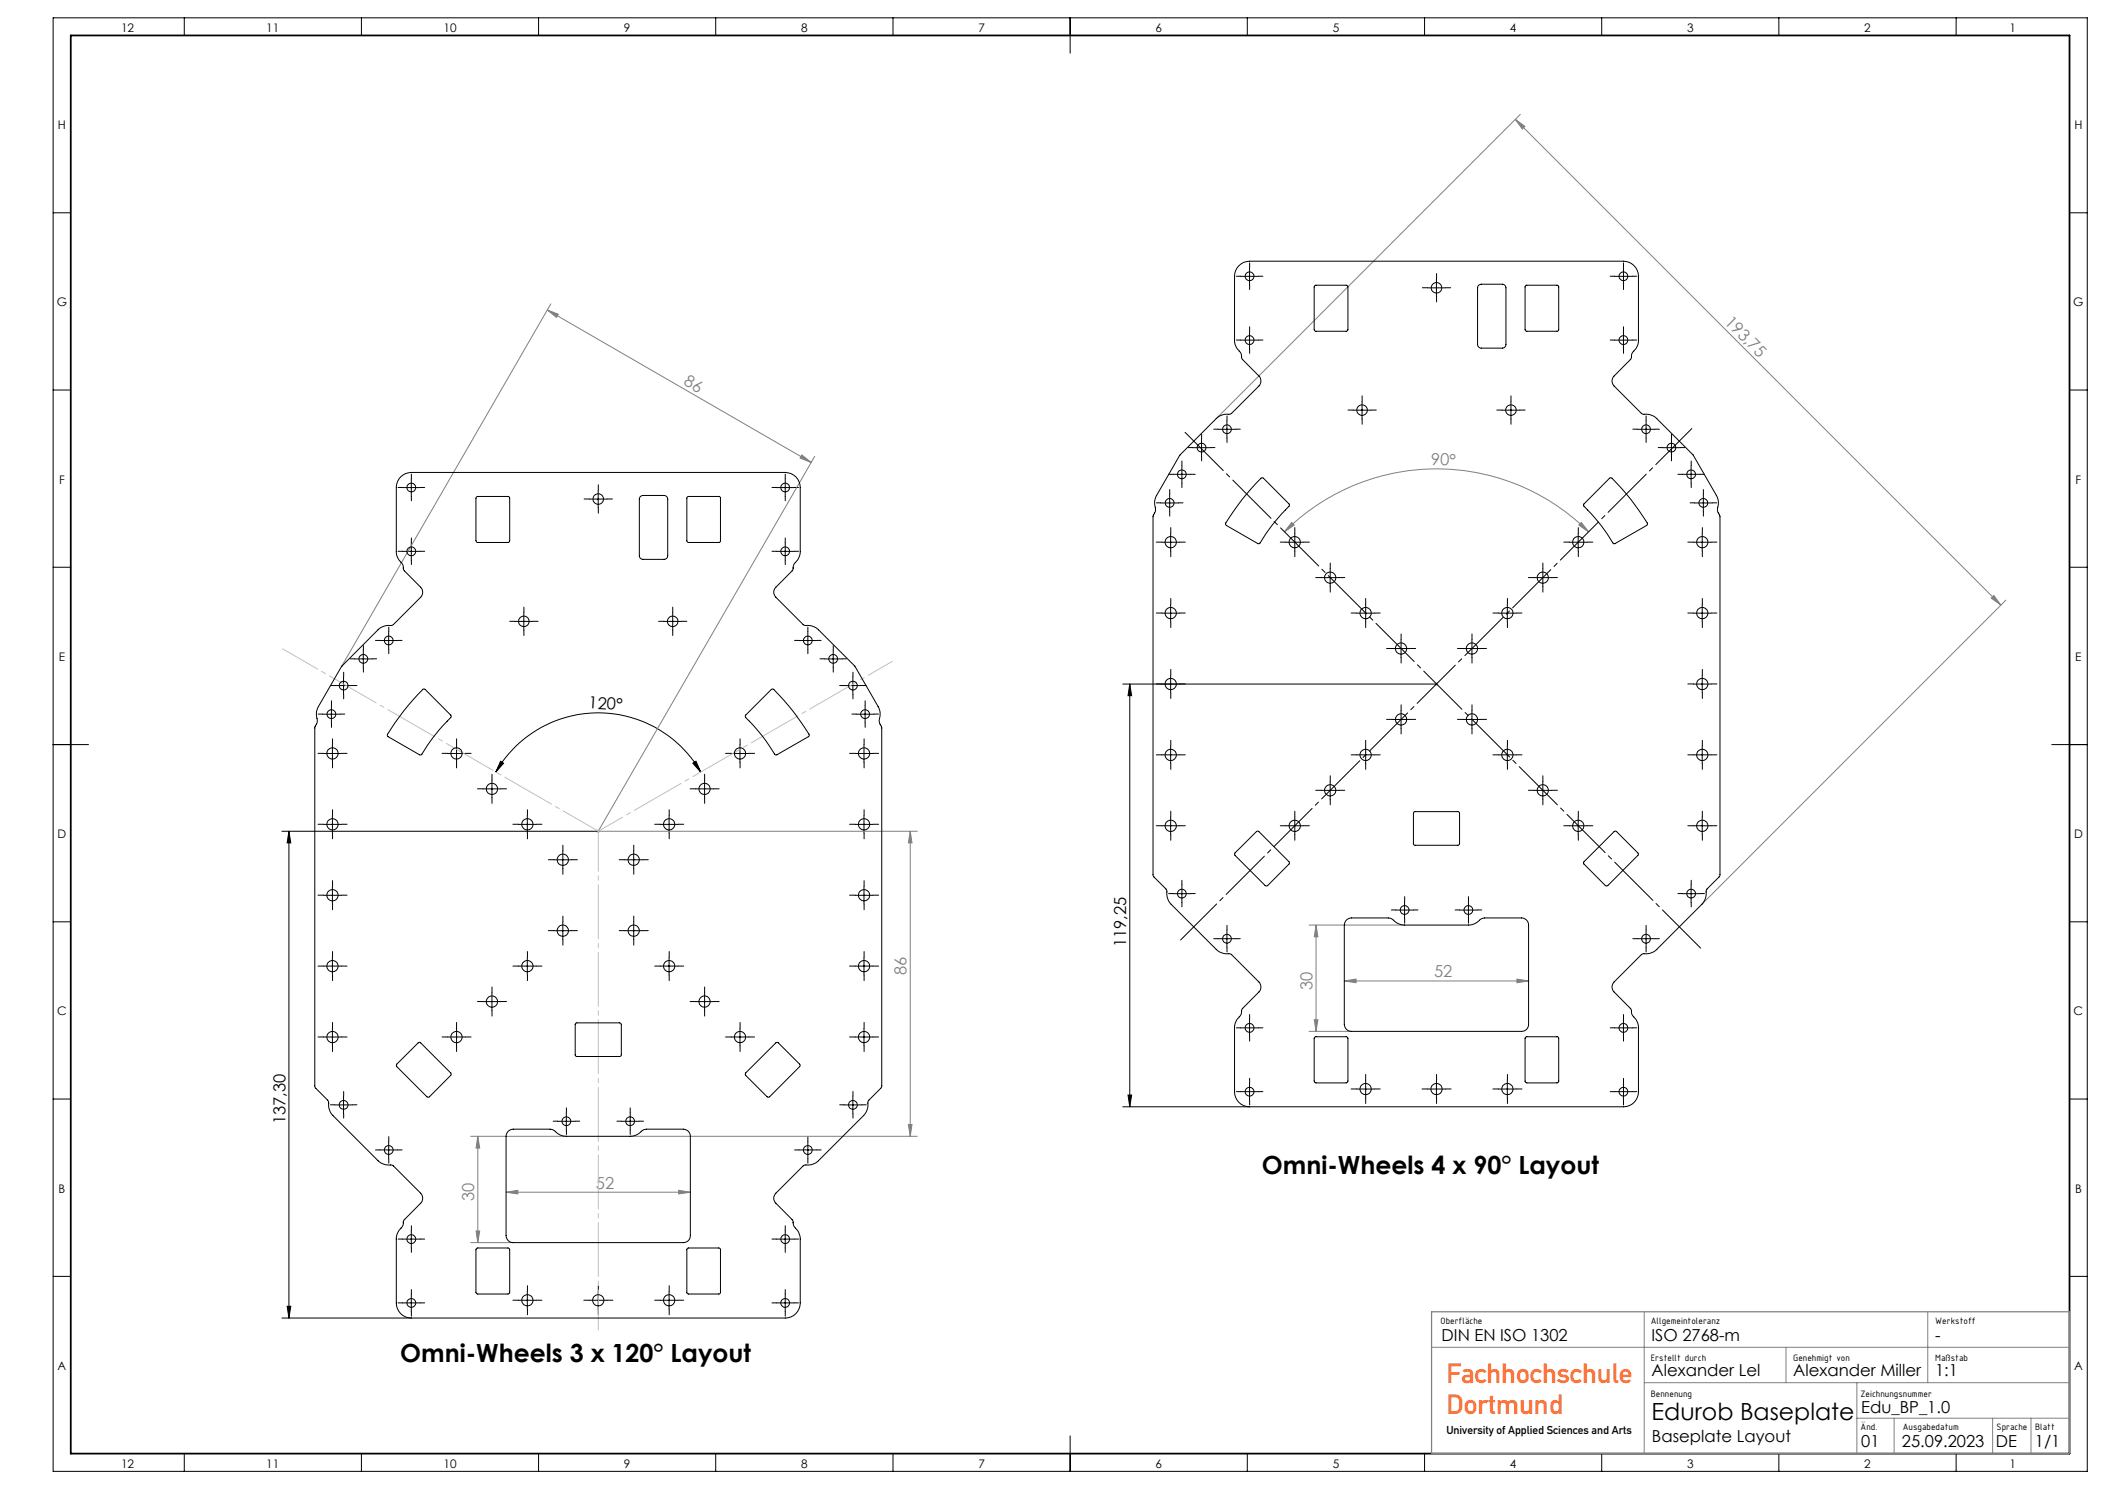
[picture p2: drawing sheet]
<svg xmlns="http://www.w3.org/2000/svg" width="594mm" height="420mm" viewBox="0 0 594 420" stroke-linecap="round" stroke-linejoin="round" font-family="sans-serif">
<g fill="none" stroke="#000" stroke-width=".28">
<path d="M15 5h574v410h-574zM52 5v5M102 5v5M152 5v5M202 5v5M252 5v5M302 5v10M352 5v5M402 5v5M452 5v5M502 5v5M552 5v5"/>
<path d="M15 60h5M350.1 77.9h5M352.6 75.4v5.1M405.3 78.7v5M455.6 77.9h5M458.1 75.4v5.1M584 60h5M350.1 95.9h5M352.6 93.4v5M402.9 81.2h4.9M455.6 95.9h5M458.1 93.4v5"/>
<path d="M15 110h5M346.2 118.6v5M381.8 115.7h5.1M384.4 113.2v5M423.9 115.7h5M426.4 113.2v5M464.5 118.6v5M584 110h5M113.6 137.5h5M116.1 135v5M168.8 138.3v5M219.1 137.5h5"/>
<path d="M221.6 135v5M330.1 139.4v4.9M331 133.8h5M333.5 131.3v5M336.5 126.3h5.1M339.1 123.8v5M343.7 121.1h5M462 121.1h5M469.2 126.3h5M471.7 123.8v5M474.7 133.8h5M477.2 131.3v5"/>
<path d="M480.7 139.4v4.9M113.6 155.5h5M116.1 153v5M166.3 140.8h5M219.1 155.5h5M221.6 153v5M327.6 141.9h5M327.9 152.9h4.9M330.3 150.4v5.1M362.9 152.9h4.9M365.4 150.4v5.1M442.8 152.9h5.1"/>
<path d="M445.3 150.4v5.1M477.9 152.9h4.9M478.2 141.9h5M480.3 150.4v5.1M15 160h5M109.7 178.2v4.9M145.3 175.3h5M147.8 172.8v5M187.3 175.3h5M189.8 172.8v5M228 178.2v4.9M327.9 172.9h4.9"/>
<path d="M330.3 170.4v5M372.9 162.9h5M375.4 160.4v5M382.9 172.9h4.9M385.4 170.4v5M422.9 172.9h4.9M425.3 170.4v5M432.9 162.9h5M435.4 160.4v5M477.9 172.9h4.9M480.3 170.4v5M584 160h5"/>
<path d="M93.5 198.9v5M94.5 193.4h4.9M96.9 190.9v5M100 185.9h5M102.5 183.4v5M107.2 180.7h5M225.5 180.7h4.9M232.6 185.9h5M235.1 183.4v5M238.2 193.4h5M240.7 190.9v5M244.1 198.9v5"/>
<path d="M316.8 193h88.6M318.8 193l.5 3.2h-1zM318.8 193v119.2M330.3 190.4v5M392.9 182.9h5M395.4 180.4v5M412.9 182.9h5M415.4 180.4v5M477.9 193h4.9M480.3 190.4v5M15 210h10M91 201.5h5"/>
<path d="M91.3 212.5h5M93.8 210v5M126.3 212.5h5M128.8 210v5M139.9 217.8a33.3 33.3 0 0 1 57.8 0M141.3 214.7l.8 .6-2.2 2.5zM195.5 215.3l.9-.6 1.3 3.1zM206.3 212.5h5M208.8 210v5M241.3 212.5h5M241.6 201.5h5M243.8 210v5"/>
<path d="M327.9 212.9h4.9M330.3 210.4v5M382.9 212.9h4.9M385.4 210.4v5M392.9 202.9h5M395.4 200.4v5M412.9 202.9h5M415.4 200.4v5M422.9 212.9h4.9M425.3 210.4v5M477.9 212.9h4.9M480.3 210.4v5"/>
<path d="M579 210h10M79.6 234.5h89.2M81.5 234.5v137.3M81.5 234.5l.6 3.3h-1.1zM91.3 232.5h5M93.8 230v5M136.3 222.5h5M138.8 220v5M146.3 232.5h5M148.8 230v5M186.3 232.5h5M188.8 230v5"/>
<path d="M196.3 222.5h5M198.8 220v5M241.3 232.5h5M243.8 230v5M327.9 232.9h4.9M330.3 230.5v4.9M362.9 232.9h4.9M365.4 230.5v4.9M372.9 222.9h5M375.4 220.4v5M432.9 222.9h5M435.4 220.4v5"/>
<path d="M442.8 232.9h5.1M445.3 230.5v4.9M477.9 232.9h4.9M480.3 230.5v4.9M91.3 252.5h5M93.8 250v5M156.3 242.5h5M158.8 240v5M176.3 242.5h5M178.8 240v5M241.3 252.5h5M243.8 250v5"/>
<path d="M331 252.1h5M333.5 249.6v5M393.8 256.7h5.1M396.3 254.2v5M411.9 256.7h4.9M414.4 254.2v5M474.7 252.1h5M477.2 249.6v5M15 260h5M91.3 272.5h5M93.8 270v5M146.3 272.5h5"/>
<path d="M148.8 270v5M156.3 262.5h5M158.8 260v5M176.3 262.5h5M178.8 260v5M186.3 272.5h5M188.8 270v5M241.3 272.5h5M243.8 270v5M343.7 264.8h5M346.2 262.3v5M462 264.8h5"/>
<path d="M464.5 262.3v5M584 260h5M91.3 292.5h5M93.8 290v5M126.3 292.5h5M128.8 290v5M136.3 282.5h5M138.8 280v5M196.3 282.5h5M198.8 280v5M206.3 292.5h5M208.8 290v5"/>
<path d="M241.3 292.5h5M243.8 290v5M350.1 289.9h5M352.6 287.4v5M455.6 289.9h5M458.1 287.4v5M15 310h5M94.5 311.7h4.9M96.9 309.2v5M157.3 316.3h5M159.8 313.8v5M175.3 316.3h5"/>
<path d="M177.8 313.8v5M238.2 311.7h5M240.7 309.2v5M316.8 312.2h35.8M318.3 308.9h1l-.5 3.3zM350.1 307.9h5M352.6 305.5v4.9M382.9 307.2h4.9M385.4 304.7v5M402.9 307.2h4.9M405.3 304.7v5M422.9 307.2h4.9"/>
<path d="M425.3 304.7v5M455.6 307.9h5M458.1 305.5v4.9M584 310h5M107.2 324.4h5M109.7 321.9v5M225.5 324.4h4.9M228 321.9v5M113.6 349.5h5M116.1 347v5M219.1 349.5h5M221.6 347v5"/>
<path d="M15 360h5M79.6 371.8h36.5M81 368.5h1.1l-.6 3.3zM113.6 367.5h5M116.1 365v5M146.3 366.8h5M148.8 364.3v5M166.3 366.8h5M168.8 364.3v5M186.3 366.8h5M188.8 364.3v5M219.1 367.5h5"/>
<path d="M221.6 365v5M584 360h5M52 410v5M102 410v5M152 410v5M202 410v5M252 410v5M302 405v10M352 410v5M402 410v5M452 410v5M502 410v5"/>
<path d="M552 410v5"/>
</g>
<g fill="none" stroke="#808080" stroke-width=".28">
<path d="M427.6 33.7l2.7 1.9-.7 .8zM427.6 33.7l137 137M429 32.3l-85.8 85.8M154.4 87.4l3.2 1.2-.6 .9zM154.4 87.4l74.5 43M155.4 85.7l-59.1 102.3M226.3 128.3l2.6 2.1-3.1-1.2zM229.9 128.7l-61.1 105.8h90M362.4 150a60.7 60.7 0 0 1 85.9 0M364.5 147.4l.7 .7-2.8 1.9zM446.2 147.4l2.1 2.6-2.8-1.9zM562.6 168l2 2.7-2.7-2z"/>
<path d="M566 169.3l-85.8 85.8M256.9 234.5l.5 3.3h-1.1zM256.9 234.5v86M369.4 260.9h26.9M371.4 260.9l.5 3.3h-1zM371.4 260.9v30M379.3 276.7l3.4-.5v1zM379.3 276.7h52M428.1 276.2l3.2 .5-3.2 .5zM369.4 290.9h12M370.9 287.6h1l-.5 3.3zM256.3 317.2h1.1l-.5 3.3z"/>
<path d="M132.8 320.5h27M134.8 320.5v30M134.8 320.5l.6 3.3h-1.1zM142.8 336.3l3.3-.5v1zM142.8 336.3h52M177.8 320.5h81M191.5 335.8l3.3 .5-3.3 .5zM132.8 350.5h12M134.3 347.2h1.1l-.6 3.3zM464 370v40M544 370v20M404 380h180"/>
<path d="M464 390h120M504 380v10M524 390v20M524 400h60M534.5 400v10M562.3 400v10M573.1 400v10"/>
</g>
<path d="M404.9 193h1M405 192.6l.7 .7M405.4 192.4v1M405.7 192.6l-.7 .7M168.3 234.5h1M168.5 234.1l.7 .7M168.8 234v1M169.2 234.1l-.7 .7" fill="none" stroke="#c0c0c0" stroke-width=".28"/>
<path d="M333.2 265.1l144.2-144.2" fill="none" stroke="#000" stroke-width=".28" stroke-dasharray="15.2 1.3 1.3 1.3" stroke-dashoffset=".9"/>
<path d="M334 121.6l146.3 146.2" fill="none" stroke="#000" stroke-width=".28" stroke-dasharray="15.2 1.3 1.3 1.3" stroke-dashoffset="-.5"/>
<g fill="none" stroke="#000" stroke-width=".28" stroke-dasharray="15.2 1.3 1.3 1.3">
<path d="M350.1 77.9h-1.2M352.6 75.4v-1.2M355.1 77.9h1.3M405.4 78.7v-1.5M455.6 77.9h-1.2M458.1 75.4v-1.2M460.6 77.9h1.3M350.1 95.9h-1.2M352.6 98.4v1.3M352.6 93.4v-1.2M352.6 80.4v1.3M355.1 95.9h1.3"/>
<path d="M402.9 81.2h-1.5M405.4 83.7v1.5M407.9 81.2h1.5M455.6 95.9h-1.2M458.1 80.4v1.3M458.1 98.4v1.3M458.1 93.4v-1.2M460.6 95.9h1.3M346.2 118.6v-1.3M381.9 115.7h-1.5M384.4 118.2v1.5M384.4 113.2v-1.5"/>
<path d="M386.9 115.7h1.5M423.9 115.7h-1.5M426.4 118.2v1.5M426.4 113.2v-1.5M428.9 115.7h1.5M464.5 118.6v-1.3M113.6 137.5h-1.3M116.1 135v-1.2M118.6 137.5h1.2M168.8 138.3v-1.5M219.1 137.5h-1.3M221.6 135v-1.2"/>
<path d="M224.1 137.5h1.2M330.1 139.3v-1.2M331 133.8h-1.2M333.5 136.3v1.2M333.5 131.3v-1.3M336 133.8h1.3M336.6 126.2h-1.3M339.1 128.7v1.3M339.1 123.7v-1.2M341.6 126.2h1.2M343.7 121.1h-1.2M346.2 123.6v1.2"/>
<path d="M348.7 121.1h1.3M462 121.1h-1.2M464.5 123.6v1.2M467 121.1h1.3M469.2 126.2h-1.3M471.7 128.7v1.3M471.7 123.7v-1.2M474.2 126.2h1.2M474.7 133.8h-1.2M477.2 136.3v1.2M477.2 131.3v-1.3M479.7 133.8h1.3"/>
<path d="M480.7 139.3v-1.2M113.6 155.5h-1.3M116.1 158v1.3M116.1 153v-1.2M116.1 140v1.3M118.6 155.5h1.2M166.3 140.8h-1.5M168.8 143.3v1.5M171.3 140.8h1.5M219.1 155.5h-1.3M221.6 140v1.3M221.6 158v1.3"/>
<path d="M221.6 153v-1.2M224.1 155.5h1.2M327.6 141.8h-1.3M327.9 152.9h-1.6M330.1 144.3v1.3M330.4 155.4v1.6M330.4 150.4v-1.6M332.6 141.8h1.2M332.9 152.9h1.6M362.9 152.9h-1.6M365.4 155.4v1.6M365.4 150.4v-1.6"/>
<path d="M367.9 152.9h1.6M442.9 152.9h-1.6M445.4 155.4v1.6M445.4 150.4v-1.6M447.9 152.9h1.6M477.9 152.9h-1.6M478.2 141.8h-1.3M480.4 155.4v1.6M480.4 150.4v-1.6M480.7 144.3v1.3M482.9 152.9h1.6M483.2 141.8h1.2"/>
<path d="M109.7 178.1v-1.2M145.3 175.3h-1.5M147.8 177.8v1.5M147.8 172.8v-1.5M150.3 175.3h1.5M187.3 175.3h-1.5M189.8 177.8v1.5M189.8 172.8v-1.5M192.3 175.3h1.5M228 178.1v-1.2M327.9 172.9h-1.6M330.4 175.4v1.6"/>
<path d="M330.4 170.4v-1.6M332.9 172.9h1.6M372.9 162.9h-1.6M375.4 165.4v1.6M375.4 160.4v-1.6M377.9 162.9h1.6M382.9 172.9h-1.6M385.4 175.4v1.6M385.4 170.4v-1.6M387.9 172.9h1.6M422.9 172.9h-1.6M425.4 175.4v1.6"/>
<path d="M425.4 170.4v-1.6M427.9 172.9h1.6M432.9 162.9h-1.6M435.4 165.4v1.6M435.4 160.4v-1.6M437.9 162.9h1.6M477.9 172.9h-1.6M480.4 175.4v1.6M480.4 170.4v-1.6M482.9 172.9h1.6M93.5 198.9v-1.2M94.5 193.4h-1.3"/>
<path d="M97 195.9v1.2M97 190.9v-1.3M99.5 193.4h1.2M100 185.8h-1.2M102.5 188.3v1.3M102.5 183.3v-1.2M105 185.8h1.3M107.2 180.6h-1.2M109.7 183.1v1.3M112.2 180.6h1.3M225.5 180.6h-1.3M228 183.1v1.3"/>
<path d="M230.5 180.6h1.2M232.6 185.8h-1.2M235.1 188.3v1.3M235.1 183.3v-1.2M237.6 185.8h1.3M238.2 193.4h-1.3M240.7 195.9v1.2M240.7 190.9v-1.3M243.2 193.4h1.2M244.1 198.9v-1.2M327.9 192.9h-1.6M330.4 195.4v1.6"/>
<path d="M330.4 190.4v-1.6M332.9 192.9h1.6M392.9 182.9h-1.6M395.4 185.4v1.6M395.4 180.4v-1.6M397.9 182.9h1.6M412.9 182.9h-1.6M415.4 185.4v1.6M415.4 180.4v-1.6M417.9 182.9h1.6M477.9 192.9h-1.6M480.4 195.4v1.6"/>
<path d="M480.4 190.4v-1.6M482.9 192.9h1.6M91 201.4h-1.2M91.3 212.5h-1.6M93.5 203.9v1.3M93.8 215v1.6M93.8 210v-1.6M96 201.4h1.3M96.3 212.5h1.6M126.3 212.5h-1.6M128.8 215v1.6M128.8 210v-1.6"/>
<path d="M131.3 212.5h1.6M206.3 212.5h-1.6M208.8 215v1.6M208.8 210v-1.6M211.3 212.5h1.6M241.3 212.5h-1.6M241.6 201.4h-1.2M243.8 215v1.6M243.8 210v-1.6M244.1 203.9v1.3M246.3 212.5h1.6M246.6 201.4h1.3"/>
<path d="M327.9 212.9h-1.6M330.4 215.4v1.6M330.4 210.4v-1.6M332.9 212.9h1.6M382.9 212.9h-1.6M385.4 215.4v1.6M385.4 210.4v-1.6M387.9 212.9h1.6M392.9 202.9h-1.6M395.4 205.4v1.6M395.4 200.4v-1.6M397.9 202.9h1.6"/>
<path d="M412.9 202.9h-1.6M415.4 205.4v1.6M415.4 200.4v-1.6M417.9 202.9h1.6M422.9 212.9h-1.6M425.4 215.4v1.6M425.4 210.4v-1.6M427.9 212.9h1.6M477.9 212.9h-1.6M480.4 215.4v1.6M480.4 210.4v-1.6M482.9 212.9h1.6"/>
<path d="M91.3 232.5h-1.6M93.8 235v1.6M93.8 230v-1.6M96.3 232.5h1.6M136.3 222.5h-1.6M138.8 225v1.6M138.8 220v-1.6M141.3 222.5h1.6M146.3 232.5h-1.6M148.8 235v1.6M148.8 230v-1.6M151.3 232.5h1.6"/>
<path d="M186.3 232.5h-1.6M188.8 235v1.6M188.8 230v-1.6M191.3 232.5h1.6M196.3 222.5h-1.6M198.8 225v1.6M198.8 220v-1.6M201.3 222.5h1.6M241.3 232.5h-1.6M243.8 235v1.6M243.8 230v-1.6M246.3 232.5h1.6"/>
<path d="M327.9 232.9h-1.6M330.4 235.4v1.6M330.4 230.4v-1.6M332.9 232.9h1.6M362.9 232.9h-1.6M365.4 235.4v1.6M365.4 230.4v-1.6M367.9 232.9h1.6M372.9 222.9h-1.6M375.4 225.4v1.6M375.4 220.4v-1.6M377.9 222.9h1.6"/>
<path d="M432.9 222.9h-1.6M435.4 225.4v1.6M435.4 220.4v-1.6M437.9 222.9h1.6M442.9 232.9h-1.6M445.4 235.4v1.6M445.4 230.4v-1.6M447.9 232.9h1.6M477.9 232.9h-1.6M480.4 235.4v1.6M480.4 230.4v-1.6M482.9 232.9h1.6"/>
<path d="M91.3 252.5h-1.6M93.8 255v1.6M93.8 250v-1.6M96.3 252.5h1.6M156.3 242.5h-1.6M158.8 245v1.6M158.8 240v-1.6M161.3 242.5h1.6M176.3 242.5h-1.6M178.8 245v1.6M178.8 240v-1.6M181.3 242.5h1.6"/>
<path d="M241.3 252.5h-1.6M243.8 255v1.6M243.8 250v-1.6M246.3 252.5h1.6M331 252h-1.2M333.5 254.5v1.3M333.5 249.5v-1.2M336 252h1.3M393.9 256.7h-1.3M396.4 259.2v1.2M396.4 254.2v-1.3M398.9 256.7h1.2"/>
<path d="M411.9 256.7h-1.3M414.4 259.2v1.2M414.4 254.2v-1.3M416.9 256.7h1.2M474.7 252h-1.2M477.2 254.5v1.3M477.2 249.5v-1.2M479.7 252h1.3M91.3 272.5h-1.6M93.8 275v1.6M93.8 270v-1.6M96.3 272.5h1.6"/>
<path d="M146.3 272.5h-1.6M148.8 275v1.6M148.8 270v-1.6M151.3 272.5h1.6M156.3 262.5h-1.6M158.8 265v1.6M158.8 260v-1.6M161.3 262.5h1.6M176.3 262.5h-1.6M178.8 265v1.6M178.8 260v-1.6M181.3 262.5h1.6"/>
<path d="M186.3 272.5h-1.6M188.8 275v1.6M188.8 270v-1.6M191.3 272.5h1.6M241.3 272.5h-1.6M243.8 275v1.6M243.8 270v-1.6M246.3 272.5h1.6M343.7 264.8h-1.2M346.2 267.3v1.2M346.2 262.3v-1.3M348.7 264.8h1.3"/>
<path d="M462 264.8h-1.2M464.5 267.3v1.2M464.5 262.3v-1.3M467 264.8h1.3M91.3 292.5h-1.6M93.8 295v1.6M93.8 290v-1.6M96.3 292.5h1.6M126.3 292.5h-1.6M128.8 295v1.6M128.8 290v-1.6M131.3 292.5h1.6"/>
<path d="M136.3 282.5h-1.6M138.8 285v1.6M138.8 280v-1.6M141.3 282.5h1.6M196.3 282.5h-1.6M198.8 285v1.6M198.8 280v-1.6M201.3 282.5h1.6M206.3 292.5h-1.6M208.8 295v1.6M208.8 290v-1.6M211.3 292.5h1.6"/>
<path d="M241.3 292.5h-1.6M243.8 295v1.6M243.8 290v-1.6M246.3 292.5h1.6M350.1 289.9h-1.2M352.6 292.4v1.3M352.6 287.4v-1.2M355.1 289.9h1.3M455.6 289.9h-1.2M458.1 292.4v1.3M458.1 287.4v-1.2M460.6 289.9h1.3"/>
<path d="M94.5 311.6h-1.3M97 314.1v1.3M97 309.1v-1.2M99.5 311.6h1.2M157.3 316.3h-1.2M159.8 318.8v1.2M159.8 313.8v-1.3M162.3 316.3h1.3M175.3 316.3h-1.2M177.8 318.8v1.2M177.8 313.8v-1.3M180.3 316.3h1.3"/>
<path d="M238.2 311.6h-1.3M240.7 314.1v1.3M240.7 309.1v-1.2M243.2 311.6h1.2M350.1 307.9h-1.2M352.6 310.4v1.3M352.6 305.4v-1.2M355.1 307.9h1.3M382.9 307.2h-1.6M385.4 309.7v1.6M385.4 304.7v-1.6M387.9 307.2h1.6"/>
<path d="M402.9 307.2h-1.6M405.4 309.7v1.6M405.4 304.7v-1.6M407.9 307.2h1.6M422.9 307.2h-1.6M425.4 309.7v1.6M425.4 304.7v-1.6M427.9 307.2h1.6M455.6 307.9h-1.2M458.1 310.4v1.3M458.1 305.4v-1.2M460.6 307.9h1.3"/>
<path d="M107.2 324.4h-1.2M109.7 326.9v1.2M109.7 321.9v-1.3M112.2 324.4h1.3M225.5 324.4h-1.3M228 326.9v1.2M228 321.9v-1.3M230.5 324.4h1.2M113.6 349.5h-1.3M116.1 352v1.3M116.1 347v-1.2M118.6 349.5h1.2"/>
<path d="M219.1 349.5h-1.3M221.6 352v1.3M221.6 347v-1.2M224.1 349.5h1.2M113.6 367.5h-1.3M116.1 370v1.3M116.1 365v-1.2M118.6 367.5h1.2M146.3 366.8h-1.6M148.8 369.3v1.6M148.8 364.3v-1.6M151.3 366.8h1.6"/>
<path d="M166.3 366.8h-1.6M168.8 369.3v1.6M168.8 364.3v-1.6M171.3 366.8h1.6M186.3 366.8h-1.6M188.8 369.3v1.6M188.8 364.3v-1.6M191.3 366.8h1.6M219.1 367.5h-1.3M221.6 370v1.3M221.6 365v-1.2M224.1 367.5h1.2"/>
</g>
<path d="M20 10h564v400h-564z" fill="none" stroke="#000" stroke-width=".5"/>
<path d="M404 370h180v40h-180z" fill="none" stroke="#808080" stroke-width=".35"/>
<path d="M168.8 234.5l83-48" fill="none" stroke="#c0c0c0" stroke-width=".28" stroke-dasharray="15.2 1.3 1.3 1.3" stroke-dashoffset="7.3"/>
<path d="M168.8 234.5l-89-51.5" fill="none" stroke="#c0c0c0" stroke-width=".28" stroke-dasharray="15.2 1.3 1.3 1.3" stroke-dashoffset="3.8"/>
<path d="M168.8 234.5v140.7" fill="none" stroke="#c0c0c0" stroke-width=".28" stroke-dasharray="15.2 1.3 1.3 1.3" stroke-dashoffset="3.9"/>
<g fill="#000">
<path d="M195.5 215.3l.9-.6 1.3 3.1zM141.3 214.7l.8 .6-2.2 2.5z"/>
<path d="M81.5 234.5l.6 3.3h-1.1zM81 368.5h1.1l-.6 3.3zM318.8 193l.5 3.2h-1zM318.3 308.9h1l-.5 3.3z"/>
</g>
<g fill="#808080">
<path d="M226.3 128.3l2.6 2.1-3.1-1.2zM154.4 87.4l3.2 1.2-.6 .9z"/>
<path d="M256.9 234.5l.5 3.3h-1.1zM256.3 317.2h1.1l-.5 3.3z"/>
<path d="M446.2 147.4l2.1 2.6-2.8-1.9zM364.5 147.4l.7 .7-2.8 1.9z"/>
<path d="M142.8 336.3l3.3-.5v1zM191.5 335.8l3.3 .5-3.3 .5zM379.3 276.7l3.4-.5v1zM428.1 276.2l3.2 .5-3.2 .5z"/>
<path d="M134.8 320.5l.6 3.3h-1.1zM134.3 347.2h1.1l-.6 3.3zM371.4 260.9l.5 3.3h-1zM370.9 287.6h1l-.5 3.3z"/>
<path d="M427.6 33.7l2.7 1.9-.7 .8zM562.6 168l2 2.7-2.7-2z"/>
</g>
<g fill="none" stroke="#000" stroke-width=".28">
<path d="M349.6 74.9a4.1 4.1 0 0 1 3-1.2h105.5a4.3 4.3 0 0 1 4.3 4.2v18a5.7 5.7 0 0 1-1.9 3.8l-.3 1.6-4.7 4.8a1.96 1.96 0 0 0 0 2.8l7.7 7.7 .6 .3a4.5 4.5 0 0 1 3.7 1.2l10.3 10.2 6.5 11.4a5.9 5.9 0 0 1 .3 4.2l.8 1.7v101.3l-3.7 3.8-.3 .6a4.5 4.5 0 0 1-1.2 3.8l-12.7 12.7a7.6 7.6 0 0 1-4.2 1.4l-7.8 7.8a1.96 1.96 0 0 0 0 2.8l4.7 4.8a4.5 4.5 0 0 0 1.6 3.2l.6 1.7v18.4a4.2 4.2 0 0 1-4.3 4.3h-105.5a4.2 4.2 0 0 1-4.2-4.3v-18a5.7 5.7 0 0 1 1.8-3.7l.3-1.6 4.7-4.8a2.05 2.05 0 0 0 0-2.8l-7.6-7.7-.6-.3a4.5 4.5 0 0 1-3.8-1.2l-12.7-12.7a7.6 7.6 0 0 1-1.4-4.2l-3.7-4v-101.3l.6-1.3 .1-.8a4.8 4.8 0 0 1 .3-3.8l6.6-11.4 10.2-10.2a7.6 7.6 0 0 1 4.2-1.4l7.8-7.8a2.05 2.05 0 0 0 0-2.8l-4.7-4.8a4.5 4.5 0 0 0-1.6-3.3l-.5-1.6v-18.5a4.2 4.2 0 0 1 1.2-3zM371 80.6l8.9-.1 .4 .2-.1 12.6-8.9 .1-.4-.2-.1-12.3zM417.1 80.6l.9-.4h6a1.02 1.02 0 0 1 1 1v16a1.02 1.02 0 0 1-1 1h-6a1.09 1.09 0 0 1-1.1-1v-16zM430.5 80.6l9-.1 .3 .2v12.3l-.2 .4-9.1-.1-.1-.3zM113.1 134.5a4.2 4.2 0 0 1 3-1.2h105.5a4.2 4.2 0 0 1 4.2 4.2v18a5.7 5.7 0 0 1-1.8 3.8l-.3 1.6-4.8 4.7a1.96 1.96 0 0 0 0 2.9l7.8 7.7 .5 .2a4.5 4.5 0 0 1 3.8 1.2l10.2 10.3 6.6 11.4a5.9 5.9 0 0 1 .3 4.2l.7 1.7v101.3l-3.6 3.8-.3 .6a4.5 4.5 0 0 1-1.2 3.8l-12.7 12.7a7.6 7.6 0 0 1-4.2 1.3l-7.9 7.9a1.96 1.96 0 0 0 0 2.8l4.8 4.8a4.5 4.5 0 0 0 1.6 3.2l.5 1.7v18.4a4.2 4.2 0 0 1-4.2 4.3h-105.5a4.2 4.2 0 0 1-4.3-4.3v-18a5.7 5.7 0 0 1 1.9-3.8l.3-1.5 4.7-4.8a2.05 2.05 0 0 0 0-2.8l-7.7-7.7-.6-.3a4.5 4.5 0 0 1-3.7-1.2l-12.8-12.7a7.6 7.6 0 0 1-1.3-4.2l-3.8-4v-101.3l.7-1.3v-.8a4.8 4.8 0 0 1 .4-3.8l6.5-11.4 10.3-10.3a7.6 7.6 0 0 1 4.1-1.3l7.9-7.8a2.05 2.05 0 0 0 0-2.9l-4.7-4.7a4.5 4.5 0 0 0-1.6-3.3l-.6-1.7v-18.4a4.4 4.4 0 0 1 1.3-3zM355.8 134.9l.4-.2 .3 .2 7.4 7.6a73.3 73.3 0 0 0-8.6 10.9l-9.2-5.2-.3-.4a62.3 62.3 0 0 1 10-12.9zM454.2 134.9l.4-.2a53.9 53.9 0 0 1 10.3 13.2l-.3 .3-9.2 5.2a69.2 69.2 0 0 0-8.6-10.9zM134.5 140.2l8.9-.2 .4 .3-.1 12.6-9 .1-.3-.2-.1-12.3zM180.6 140.2l.8-.4h6a1.02 1.02 0 0 1 1 1v16a1.02 1.02 0 0 1-1 1h-6a1.09 1.09 0 0 1-1-1v-16zM194 140.2l8.9-.2 .3 .2 .1 12.4-.2 .3-8.9 .1-.3-.2zM119.3 194.5l.3-.2 .4 .2 7.4 7.6a73.3 73.3 0 0 0-8.7 10.9l-9.2-5.2-.2-.4a58.3 58.3 0 0 1 10-12.9zM210.4 201.7l7.3-7.2 .3-.2a53.9 53.9 0 0 1 10.4 13.2l-.3 .3-9.2 5.2a65 65 0 0 0-8.6-10.8z"/>
<path d="M399.1 229l12.6 .1 .1 9-.4 .3h-12.3l-.2-.4v-8.7zM455.5 234.5h.6l6.3 6.4-8.7 8.9-.3 .1-.4-.1-6.2-6.4zM348.5 240.6l6.4-6.2 9 9-6.2 6.4-.3 .1-.4-.1-8.5-8.5-.1-.4zM379.9 259.5l.7-.4 .8-.2h10.4l1.1 .4a4.8 4.8 0 0 0 3.4 1.6h18.1a6 6 0 0 0 3.7-1.8l.8-.2h10.5a1.99 1.99 0 0 1 1.9 2v28a1.93 1.93 0 0 1-1.9 2h-48a1.99 1.99 0 0 1-2.1-2v-28l.2-.7zM162.5 288.6l12.7 .1 .1 9-.4 .3-12.4-.1-.2-.3v-8.7zM370.9 292.6l.4-.2 8.9 .2 .2 .2-.2 12.5-.3 .2h-8.5l-.5-.3zM430.6 292.5l8.9-.1 .3 .2v12.4l-.2 .3-8.8 .2-.4-.4v-12.3zM112 300.2l6.4-6.2 9 9-6.2 6.4-.4 .1-.3-.1-8.5-8.5-.2-.4zM143.4 319.1l.6-.4 .8-.2h10.4l1.2 .4a4.8 4.8 0 0 0 3.4 1.6h18a6 6 0 0 0 3.8-1.8l.8-.2h10.4a1.99 1.99 0 0 1 2 2v28a1.93 1.93 0 0 1-2 2h-48a1.99 1.99 0 0 1-2-2v-28l.2-.8zM210.4 302.6l8.9-8.6 6.5 6.5-8.6 8.9-.4 .1-.3-.1-6.1-6.1-.1-.3zM134.5 352.2l.2-.2 9 .2 .1 .3-.1 12.4-9 .1-.3-.2-.1-12.3zM193.9 352.2l.3-.2h8.7l.3 .2 .1 12.4-.2 .3-8.9 .1-.3-.2z"/>
<circle cx="352.6" cy="77.9" r="1.25"/>
<circle cx="458.1" cy="77.9" r="1.25"/>
<circle cx="352.6" cy="95.9" r="1.25"/>
<circle cx="405.4" cy="81.2" r="1.49"/>
<circle cx="458.1" cy="95.9" r="1.25"/>
<circle cx="384.3" cy="115.7" r="1.5"/>
<circle cx="426.4" cy="115.7" r="1.5"/>
<circle cx="116.1" cy="137.5" r="1.25"/>
<circle cx="221.6" cy="137.5" r="1.25"/>
<circle cx="333.5" cy="133.8" r="1.26"/>
<circle cx="339.1" cy="126.3" r="1.25"/>
<circle cx="346.2" cy="121.1" r="1.24"/>
<circle cx="464.5" cy="121.1" r="1.25"/>
<circle cx="471.7" cy="126.3" r="1.26"/>
<circle cx="477.2" cy="133.8" r="1.25"/>
<circle cx="116.1" cy="155.5" r="1.25"/>
<circle cx="168.8" cy="140.8" r="1.49"/>
<circle cx="221.6" cy="155.5" r="1.25"/>
<circle cx="330.1" cy="141.9" r="1.26"/>
<circle cx="330.4" cy="152.9" r="1.61"/>
<circle cx="365.4" cy="152.9" r="1.61"/>
<circle cx="445.4" cy="152.9" r="1.61"/>
<circle cx="480.4" cy="152.9" r="1.61"/>
<circle cx="480.7" cy="141.9" r="1.25"/>
<circle cx="147.8" cy="175.3" r="1.5"/>
<circle cx="189.8" cy="175.3" r="1.5"/>
<circle cx="330.4" cy="172.9" r="1.61"/>
<circle cx="375.3" cy="162.9" r="1.59"/>
<circle cx="385.4" cy="172.9" r="1.61"/>
<circle cx="425.4" cy="172.9" r="1.61"/>
<circle cx="435.3" cy="162.9" r="1.59"/>
<circle cx="480.4" cy="172.9" r="1.61"/>
<circle cx="97" cy="193.4" r="1.26"/>
<circle cx="102.5" cy="185.8" r="1.25"/>
<circle cx="109.7" cy="180.7" r="1.24"/>
<circle cx="228" cy="180.7" r="1.25"/>
<circle cx="235.1" cy="185.8" r="1.26"/>
<circle cx="240.7" cy="193.4" r="1.25"/>
<circle cx="330.4" cy="192.9" r="1.61"/>
<circle cx="395.3" cy="182.9" r="1.59"/>
<circle cx="415.3" cy="182.9" r="1.59"/>
<circle cx="480.4" cy="192.9" r="1.61"/>
<circle cx="93.5" cy="201.4" r="1.26"/>
<circle cx="93.8" cy="212.5" r="1.61"/>
<circle cx="128.8" cy="212.5" r="1.61"/>
<circle cx="208.8" cy="212.5" r="1.59"/>
<circle cx="243.8" cy="212.5" r="1.61"/>
<circle cx="244.1" cy="201.4" r="1.25"/>
<circle cx="330.4" cy="212.9" r="1.61"/>
<circle cx="385.4" cy="212.9" r="1.61"/>
<circle cx="395.3" cy="202.9" r="1.59"/>
<circle cx="415.3" cy="202.9" r="1.59"/>
<circle cx="425.4" cy="212.9" r="1.61"/>
<circle cx="480.4" cy="212.9" r="1.61"/>
<circle cx="93.8" cy="232.5" r="1.61"/>
<circle cx="138.8" cy="222.5" r="1.59"/>
<circle cx="148.8" cy="232.5" r="1.61"/>
<circle cx="188.8" cy="232.5" r="1.61"/>
<circle cx="198.8" cy="222.5" r="1.59"/>
<circle cx="243.8" cy="232.5" r="1.61"/>
<circle cx="330.4" cy="232.9" r="1.61"/>
<circle cx="365.4" cy="232.9" r="1.61"/>
<circle cx="375.3" cy="222.9" r="1.59"/>
<circle cx="435.3" cy="222.9" r="1.59"/>
<circle cx="445.4" cy="232.9" r="1.61"/>
<circle cx="480.4" cy="232.9" r="1.61"/>
<circle cx="93.8" cy="252.5" r="1.61"/>
<circle cx="158.8" cy="242.5" r="1.59"/>
<circle cx="178.8" cy="242.5" r="1.59"/>
<circle cx="243.8" cy="252.5" r="1.61"/>
<circle cx="333.5" cy="252.1" r="1.25"/>
<circle cx="396.4" cy="256.7" r="1.25"/>
<circle cx="414.4" cy="256.7" r="1.26"/>
<circle cx="477.2" cy="252.1" r="1.24"/>
<circle cx="93.8" cy="272.5" r="1.61"/>
<circle cx="148.8" cy="272.5" r="1.61"/>
<circle cx="158.8" cy="262.5" r="1.59"/>
<circle cx="178.8" cy="262.5" r="1.59"/>
<circle cx="188.8" cy="272.5" r="1.61"/>
<circle cx="243.8" cy="272.5" r="1.61"/>
<circle cx="346.2" cy="264.8" r="1.25"/>
<circle cx="464.5" cy="264.8" r="1.26"/>
<circle cx="93.8" cy="292.5" r="1.61"/>
<circle cx="128.8" cy="292.5" r="1.61"/>
<circle cx="138.8" cy="282.5" r="1.59"/>
<circle cx="198.8" cy="282.5" r="1.59"/>
<circle cx="208.8" cy="292.5" r="1.59"/>
<circle cx="243.8" cy="292.5" r="1.61"/>
<circle cx="352.6" cy="289.9" r="1.26"/>
<circle cx="458.1" cy="289.9" r="1.26"/>
<circle cx="97" cy="311.6" r="1.25"/>
<circle cx="159.8" cy="316.3" r="1.25"/>
<circle cx="177.8" cy="316.3" r="1.26"/>
<circle cx="240.7" cy="311.7" r="1.24"/>
<circle cx="352.6" cy="307.9" r="1.26"/>
<circle cx="385.4" cy="307.2" r="1.59"/>
<circle cx="405.4" cy="307.2" r="1.59"/>
<circle cx="425.4" cy="307.2" r="1.59"/>
<circle cx="458.1" cy="307.9" r="1.26"/>
<circle cx="109.7" cy="324.4" r="1.25"/>
<circle cx="228" cy="324.4" r="1.26"/>
<circle cx="116.1" cy="349.5" r="1.26"/>
<circle cx="221.6" cy="349.5" r="1.26"/>
<circle cx="116.1" cy="367.5" r="1.26"/>
<circle cx="148.8" cy="366.8" r="1.59"/>
<circle cx="168.8" cy="366.8" r="1.59"/>
<circle cx="188.8" cy="366.8" r="1.59"/>
<circle cx="221.6" cy="367.5" r="1.26"/>
</g>
<g font-size="7.8" fill="#ff6c2f">
<text x="408.1" y="390.1">Fachhochschule</text>
<text x="408.1" y="398.8">Dortmund</text>
</g>
<g font-size="7.1">
<text x="356.1" y="331">Omni-Wheels 4 x 90° Layout</text>
<text x="112.9" y="384.2">Omni-Wheels 3 x 120° Layout</text>
</g>
<text font-size="6.7" x="466.1" y="400.5">Edurob Baseplate</text>
<g font-size="4.7" fill="#808080">
<text x="486.4" y="91" transform="rotate(45 486.4 91)">193,75</text>
<text x="192.7" y="108.3" transform="rotate(30 192.7 108.3)">86</text>
<text x="403.8" y="131.1" transform="rotate(2 403.8 131.1)">90°</text>
<text x="255.8" y="275" transform="rotate(-90 255.8 275)">86</text>
<text x="404.7" y="275.7">52</text>
<text x="370.4" y="279.3" transform="rotate(-90 370.4 279.3)">30</text>
<text x="168.1" y="335.2">52</text>
<text x="133.8" y="338.8" transform="rotate(-90 133.8 338.8)">30</text>
</g>
<g font-size="4.7">
<text x="166" y="199.8" transform="rotate(3 166 199.8)">120°</text>
<text x="317.8" y="267.2" transform="rotate(-90 317.8 267.2)">119,25</text>
<text x="80.5" y="317.1" transform="rotate(-90 80.5 317.1)">137,30</text>
<text x="406.8" y="378.2">DIN EN ISO 1302</text>
<text x="466" y="378.2">ISO 2768-m</text>
<text x="546" y="378.2">-</text>
<text x="466" y="388.3">Alexander Lel</text>
<text x="506" y="388.3">Alexander Miller</text>
<text x="546" y="388.3">1:1</text>
<text x="525.2" y="398.6">Edu_BP_1.0</text>
<text x="466.2" y="406.9">Baseplate Layout</text>
<text x="525.2" y="408.1">01</text>
<text x="536.7" y="408.1">25.09.2023</text>
<text x="563.2" y="408.1">DE</text>
<text x="574.2" y="408.1">1/1</text>
</g>
<g font-size="3.3">
<text x="34.2" y="8.9">12</text>
<text x="75.2" y="8.9">11</text>
<text x="125.2" y="8.9">10</text>
<text x="176.1" y="8.9">9</text>
<text x="226.1" y="8.9">8</text>
<text x="276.1" y="8.9">7</text>
<text x="326.1" y="8.9">6</text>
<text x="376.1" y="8.9">5</text>
<text x="426.1" y="8.9">4</text>
<text x="476.1" y="8.9">3</text>
<text x="526.1" y="8.9">2</text>
<text x="567.1" y="8.9">1</text>
<text x="16.4" y="36.4">H</text>
<text x="585.4" y="36.4">H</text>
<text x="16" y="86.4">G</text>
<text x="585" y="86.4">G</text>
<text x="16.7" y="136.4">F</text>
<text x="585.7" y="136.4">F</text>
<text x="16.6" y="186.4">E</text>
<text x="585.6" y="186.4">E</text>
<text x="16.3" y="236.4">D</text>
<text x="585.3" y="236.4">D</text>
<text x="16.1" y="286.4">C</text>
<text x="585.1" y="286.4">C</text>
<text x="16.5" y="336.4">B</text>
<text x="585.5" y="336.4">B</text>
<text x="16.3" y="386.4">A</text>
<text x="585.3" y="386.4">A</text>
<text x="34.2" y="413.9">12</text>
<text x="75.2" y="413.9">11</text>
<text x="125.2" y="413.9">10</text>
<text x="176.1" y="413.9">9</text>
<text x="226.1" y="413.9">8</text>
<text x="276.1" y="413.9">7</text>
<text x="326.1" y="413.9">6</text>
<text x="376.1" y="413.9">5</text>
<text x="426.1" y="413.9">4</text>
<text x="476.1" y="413.9">3</text>
<text x="526.1" y="413.9">2</text>
<text x="567.1" y="413.9">1</text>
</g>
<text font-size="3.2" x="408.1" y="404.4">University of Applied Sciences and Arts</text>
<g font-size="2.8">
<text x="406.5" y="373.6">Oberfläche</text>
<text x="465.8" y="373.6">Allgemeintoleranz</text>
<text x="546.1" y="373.6">Werkstoff</text>
<text x="465.8" y="383.8">Erstellt durch</text>
<text x="506" y="383.8">Genehmigt von</text>
<text x="546.1" y="383.8">Maßstab</text>
<text x="465.8" y="394">Bennenung</text>
<text x="525" y="394">Zeichnungsnummer</text>
<text x="525" y="403.4">Änd.</text>
<text x="536.9" y="403.4">Ausgabedatum</text>
<text x="563.4" y="403.5">Sprache</text>
<text x="574.3" y="403.3">Blatt</text>
</g>
</svg>
